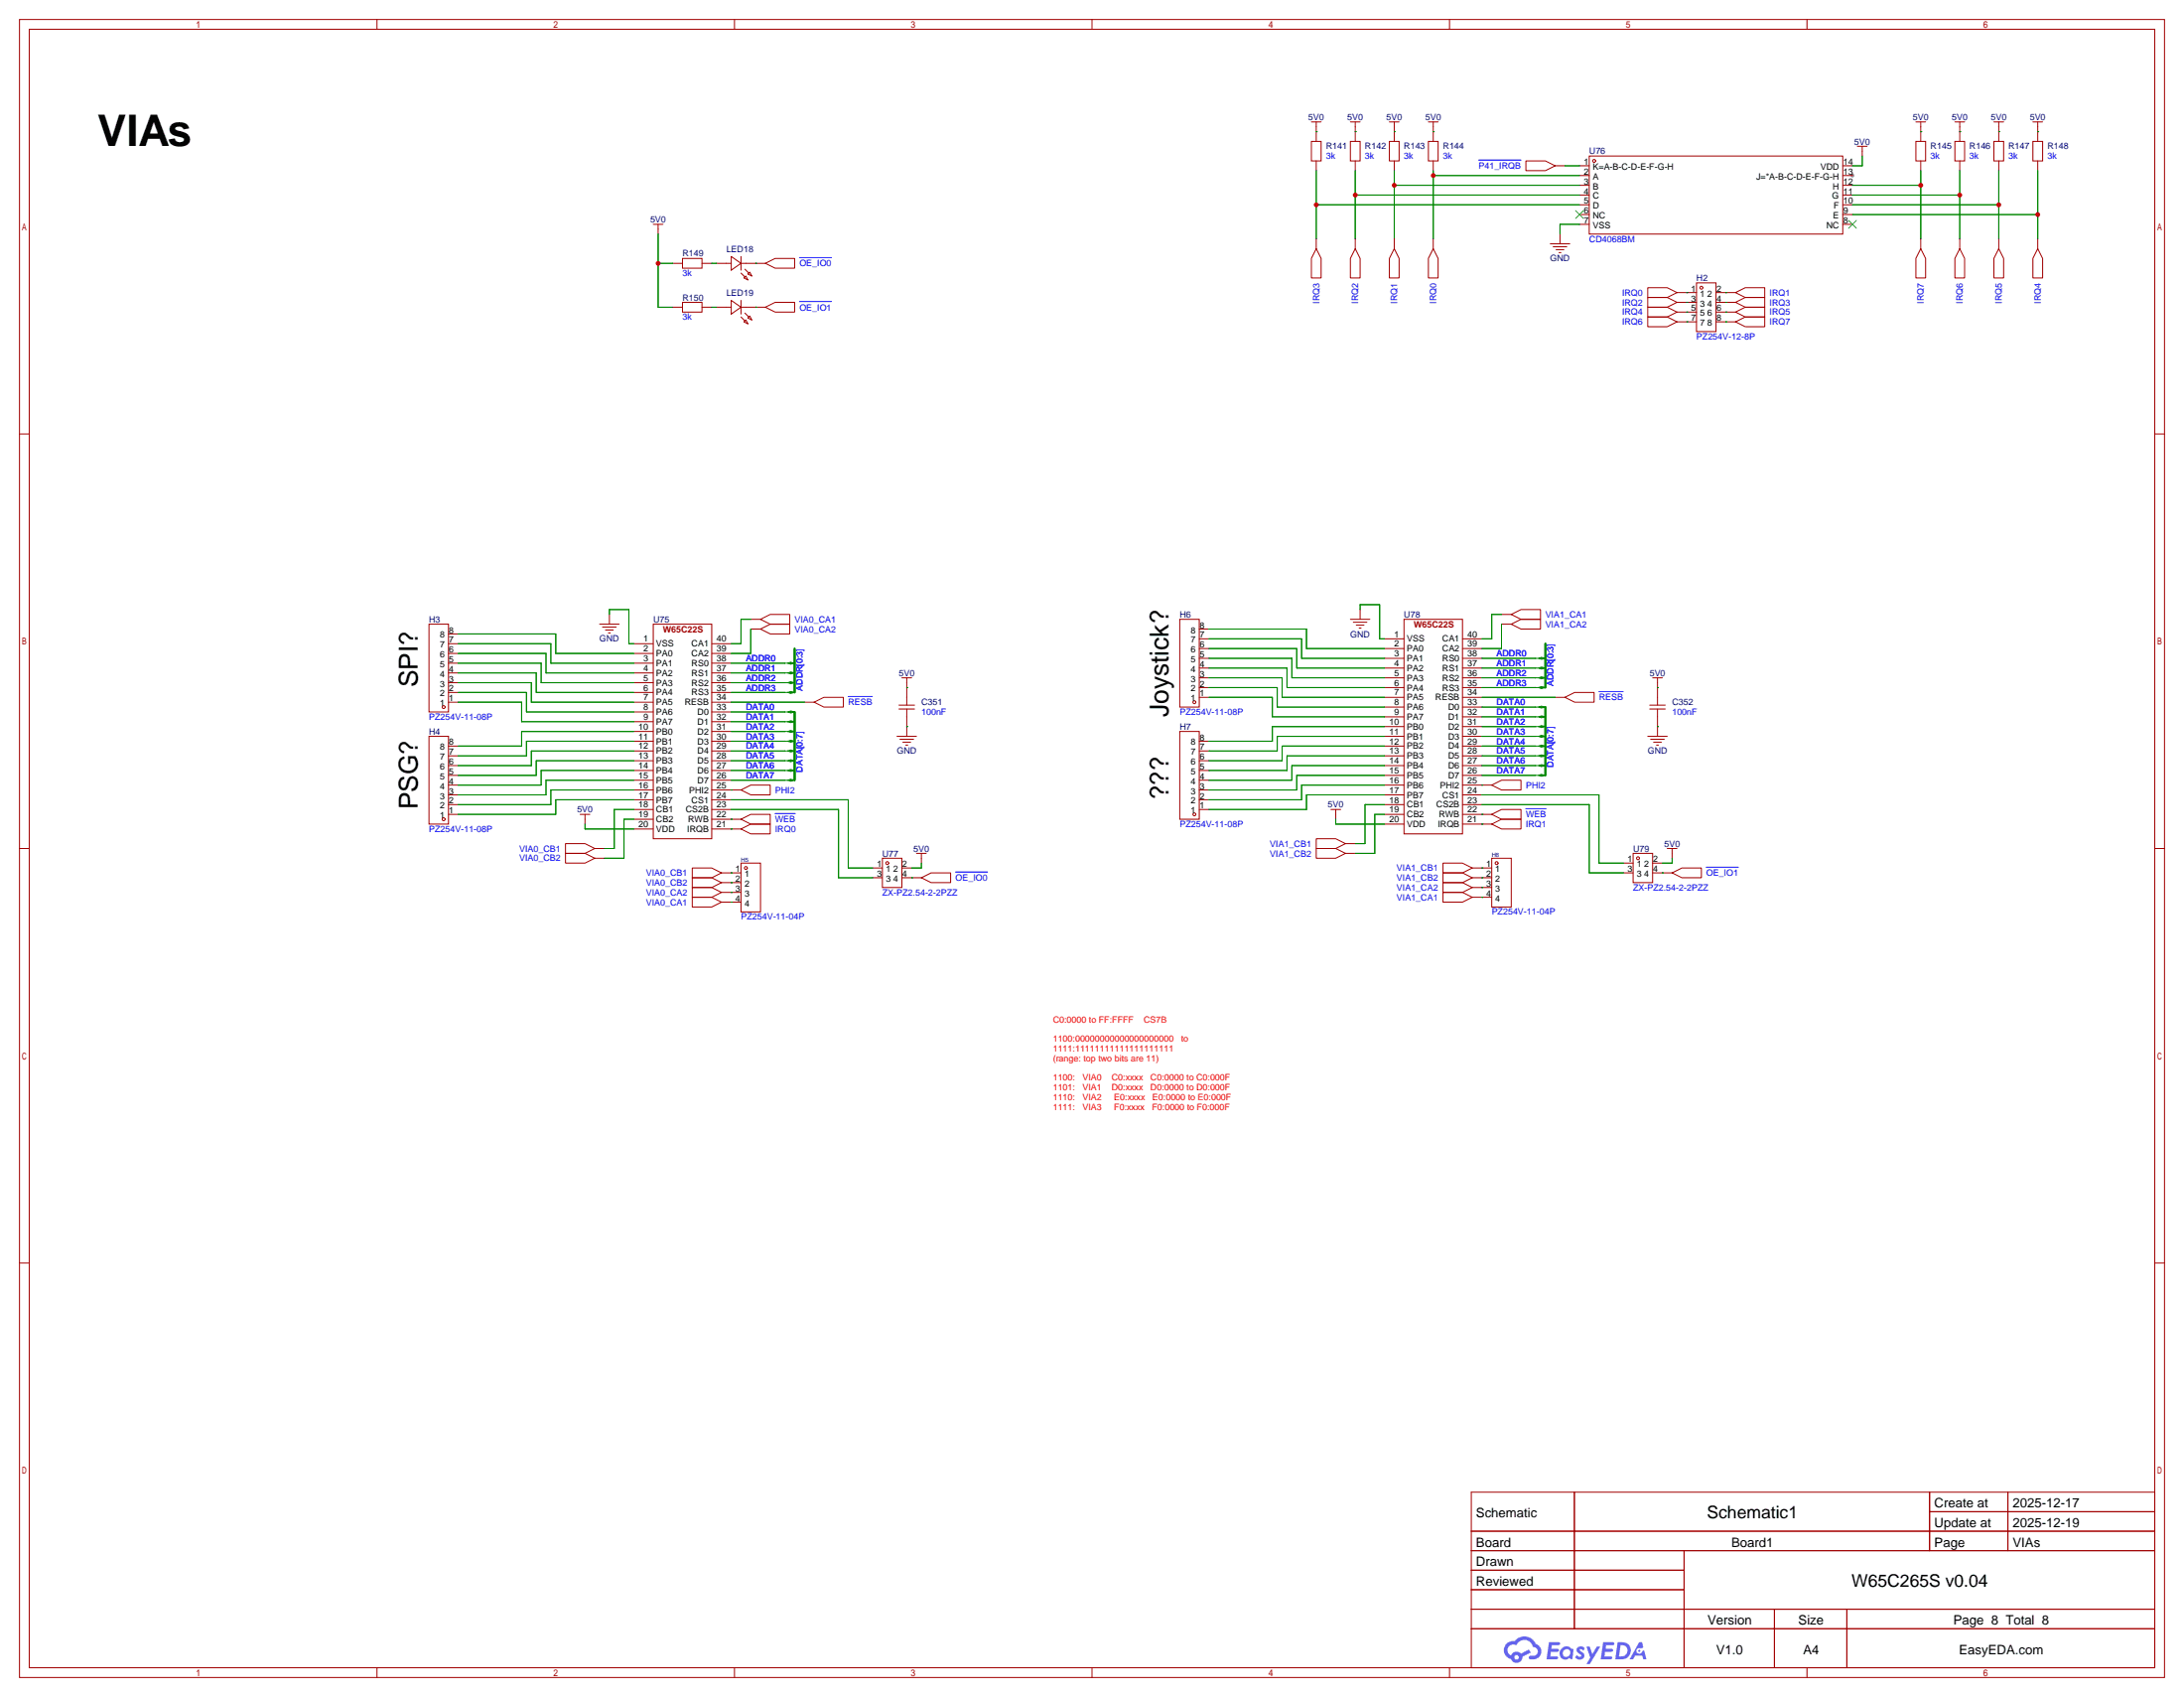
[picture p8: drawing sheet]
<svg xmlns="http://www.w3.org/2000/svg" width="569mm" height="442mm" viewBox="0 0 569 442" stroke-linecap="round" stroke-linejoin="round" font-family="sans-serif">
<circle cx="482.6" cy="45.7" r=".51" fill="#999"/>
<g fill="none" stroke="#a10000" stroke-width=".26">
<path d="M5.1 5.1h558.8v431.8h-558.8zM7.6 7.6h553.7v426.7h-553.7zM98.2 5.1v2.5M191.3 5.1v2.5M284.5 5.1v2.5M377.6 5.1v2.5M470.7 5.1v2.5M5.1 113h2.5M561.3 113h2.6M5.1 221h2.5M561.3 221h2.6M5.1 328.9h2.5"/>
<path d="M561.3 328.9h2.6M383.3 388.6h178v45.7h-178zM383.3 398.8h178M410.1 388.6v35.6M502.7 388.6v15.3M502.7 393.7h58.6M523.1 388.6v15.3M383.3 403.9h178M383.3 408.9h55.4M383.3 419.1h178M383.3 414h55.4M438.7 403.9v30.4"/>
<path d="M462.3 419.1v15.2M481.1 419.1v15.2M98.2 434.3v2.6M191.3 434.3v2.6M284.5 434.3v2.6M377.6 434.3v2.6M383.3 424.2h178M470.7 434.3v2.6"/>
</g>
<g fill="#5487ff">
<path d="M411 429a1.3 1.3 0 0 1 1.9 .3l-.4 .6a.47 .47 0 0 0-.4-.4 .47 .47 0 0 0-.5 .3l.1 .1a1.28 1.28 0 0 1 .7 2 1.53 1.53 0 0 1-2.1-.3l.5-.6 .8 .5a.31 .31 0 0 0 .3-.3 .31 .31 0 0 0-.3-.3 1.12 1.12 0 0 1-.6-1.9z"/>
<path d="M413.3 428.8h.8l.7 2 1.2-2h.9l-2.7 4.6h-.9l1-1.7z"/>
<path d="M403.5 427.7h2.3a.46 .46 0 0 1 .5 .1 .46 .46 0 0 1 .1 .5l-.4 .2h-1.7l-.1 .9h1.6l.3 .2a.4 .4 0 0 1-.4 .6h-1.7l-.1 1.2h1.6a.39 .39 0 0 1 .4 .4 .39 .39 0 0 1-.4 .4h-2.6z"/>
<path d="M417.6 427.7h2.5a.4 .4 0 0 1 .5 .4 .4 .4 0 0 1-.4 .4h-1.8l-.1 .9h1.6l.3 .2a.4 .4 0 0 1-.4 .6h-1.6l-.2 1.2h1.6a.39 .39 0 0 1 .4 .4 .39 .39 0 0 1-.4 .4h-2.6z"/>
<path d="M427 427.7h.8l.3 1.3-.6 .4a.75 .75 0 0 0-1.1 .3 .75 .75 0 0 0 .4 1 .75 .75 0 0 0 1-.7l.5-.2 .6 2.3h-.8l-.3-.9h-1.8l-.5 .9h-1z"/>
<path d="M421.4 427.7l-.6 4.5h1.4a2.27 2.27 0 0 0 2.7-2.3 2.27 2.27 0 0 0-2.7-2.2zM422.2 428.5a1.5 1.5 0 0 1 1.8 1.5 1.5 1.5 0 0 1-1.9 1.4h-.3z"/>
<path d="M406.8 429.3a1.6 1.6 0 0 0-.3 2.3 1.6 1.6 0 0 0 2.3 .2l.8 .4 .3-2.5-.1-.3h-.5a1.58 1.58 0 0 0-2.5-.1zM407.4 429.8a.99 .99 0 0 1 1.7 .6 .99 .99 0 0 1-1.4 1.1 .98 .98 0 0 1-.3-1.7z"/>
<path d="M392.5 428.1a2.37 2.37 0 0 0 1.1 4 1.54 1.54 0 0 0 1.8 1 1.54 1.54 0 0 0 1.2-1.6l2.2-1.1-.5-.8-2.1 1a1.57 1.57 0 0 0-2.6 .5 1.5 1.5 0 0 1-.7-2.1 1.5 1.5 0 0 1 2.2-.5 2.27 2.27 0 0 1 2.3-1.4 2.27 2.27 0 0 1 2 1.8 1.16 1.16 0 0 1 1.2 1.1 1.16 1.16 0 0 1-1.1 1.2h-.7a.47 .47 0 0 0-.6 .4 .47 .47 0 0 0 .5 .6 2.14 2.14 0 0 0 2.7-1.4 2.14 2.14 0 0 0-1.3-2.7 3.2 3.2 0 0 0-5.5-.7l-1.1 .1zM394.5 431.6a.6 .6 0 0 1 1.2 0 .6 .6 0 0 1-1.2 0z"/>
<circle cx="427" cy="429.9" r=".28"/>
</g>
<g fill="none" stroke="#a10000" stroke-width=".26">
<path d="M341.6 36.8h2.6v5.1h-2.6zM341.6 31.8h2.6M342.9 31.8v5M351.8 36.8h2.5v5.1h-2.5zM351.8 31.8h2.5M353.1 31.8v5M361.9 36.8h2.6v5.1h-2.6zM361.9 31.8h2.6M363.2 31.8v5M372.1 36.8h2.5v5.1h-2.5zM372.1 31.8h2.5M373.4 31.8v5"/>
<path d="M483.9 38.1h2.5M485.1 38.1v2.5M499.1 36.8h2.5v5.1h-2.5zM499.1 31.8h2.5M500.4 31.8v5M509.3 36.8h2.5v5.1h-2.5zM509.3 31.8h2.5M510.5 31.8v5M519.4 36.8h2.6v5.1h-2.6zM519.4 31.8h2.6M520.7 31.8v5M529.6 36.8h2.5v5.1h-2.5z"/>
<path d="M529.6 31.8h2.5M530.9 31.8v5M170.2 58.4h2.5M171.4 58.4v2.6M342.9 41.9v2.5M353.1 41.9v2.5M363.2 41.9v2.5M373.4 41.9v2.5M397.5 41.9h5.1l2.5 1.3-2.5 1.2h-5.1zM405.1 43.2h2.6M411.5 43.2h2.5M411.5 45.7h2.5"/>
<path d="M411.5 48.3h2.5M411.5 50.8h2.5M411.5 53.3h2.5M411.5 55.9h2.5M411.5 58.4h2.5M414 40.6h66.1v20.4h-66.1zM480.1 43.2h2.5M480.1 45.7h2.5M480.1 48.3h2.5M480.1 50.8h2.5M480.1 53.3h2.5M480.1 55.9h2.5"/>
<path d="M480.1 58.4h2.5M500.4 41.9v2.5M510.5 41.9v2.5M520.7 41.9v2.5M530.9 41.9v2.5M175.3 68.6h2.5M177.8 67.3h5.1v2.5h-5.1zM177.8 78.7h5.1v2.6h-5.1zM182.9 68.6h2.5M186.7 68.6h3.8M190.5 66.8l2.5 1.8-2.5 1.8zM190.5 78.2l2.5 1.8-2.5 1.8z"/>
<path d="M193 71.1l1.1 1M193 68.6h6.4M193 66.8v3.6M193 78.2v3.6M194.1 70.1l1 1M194.3 71.9l.5 1-1-.5zM195.3 70.9l.5 1-1-.5zM199.4 68.6l2.5-1.3h5.1v2.5h-5.1zM342.9 64.8l1.3 2.5v5.1h-2.6v-5.1zM342.9 62.2v2.6M353.1 64.8l1.2 2.5v5.1h-2.5v-5.1zM353.1 62.2v2.6"/>
<path d="M363.2 64.8l1.3 2.5v5.1h-2.6v-5.1zM363.2 62.2v2.6M373.4 64.8l1.2 2.5v5.1h-2.5v-5.1zM373.4 62.2v2.6M403.9 63.5h5M404.6 64.3h3.6M405.4 65h2M406.1 65.8h.6M406.4 61v2.5M429.3 74.9h5l2.6 1.3-2.6 1.3h-5zM429.3 77.5h5l2.6 1.2-2.6 1.3h-5zM436.9 76.2h5.1"/>
<path d="M436.9 78.7h5.1M442 73.7h5v12.7h-5zM447 76.2h5.1M447 78.7h5.1M452.1 76.2l2.6-1.3h5v2.6h-5zM452.1 78.7l2.6-1.2h5v2.5h-5zM500.4 64.8l1.2 2.5v5.1h-2.5v-5.1zM500.4 62.2v2.6M510.5 64.8l1.3 2.5v5.1h-2.5v-5.1zM510.5 62.2v2.6M520.7 64.8l1.3 2.5v5.1h-2.6v-5.1zM520.7 62.2v2.6"/>
<path d="M530.9 64.8l1.2 2.5v5.1h-2.5v-5.1zM530.9 62.2v2.6M175.3 80h2.5M182.9 80h2.5M186.7 80h3.8M193 82.6l1.1 1M193 80h6.4M193.8 83.8l.5-.5 .5 1zM194.1 81.5l1 1.1M194.8 82.8l.5-.5 .5 1zM199.4 80l2.5-1.3h5.1v2.6h-5.1zM429.3 80h5l2.6 1.3-2.6 1.3h-5z"/>
<path d="M429.3 82.6h5l2.6 1.2-2.6 1.3h-5zM436.9 81.3h5.1M436.9 83.8h5.1M447 81.3h5.1M447 83.8h5.1M452.1 81.3l2.6-1.3h5v2.6h-5zM452.1 83.8l2.6-1.2h5v2.5h-5zM354.3 158.8v2.5M111.8 162.6h5v22.8h-5zM116.8 167.6h2.6M116.8 170.2h2.6M116.8 172.7h2.6"/>
<path d="M116.8 175.3h2.6M116.8 177.8h2.6M116.8 165.1h2.6M156.2 162.6h5.1M157 163.3h3.5M157.7 164.1h2.1M158.5 164.8h.5M158.7 160v2.6M165.1 167.6h5.1M165.1 170.2h5.1M165.1 172.7h5.1M165.1 175.3h5.1"/>
<path d="M165.1 177.8h5.1M170.2 162.6h15.2v55.8h-15.2zM185.4 167.6h5.1M185.4 170.2h5.1M185.4 172.7h5.1M185.4 175.3h5.1M185.4 177.8h5.1M195.6 161.3h2.5M195.6 163.8h2.5M198.1 161.3l2.6-1.3h5v2.6h-5zM198.1 163.8l2.6-1.2h5v2.5h-5zM234.9 176.5h2.6"/>
<path d="M236.2 176.5v7.1M307.3 161.3h5.1v22.9h-5.1zM312.4 163.8h2.6M312.4 166.4h2.6M312.4 168.9h2.6M312.4 171.5h2.6M312.4 174h2.6M312.4 176.5h2.6M312.4 179.1h2.6M351.8 161.3h5.1M352.6 162.1h3.5M353.3 162.8h2"/>
<path d="M354.1 163.6h.5M360.7 166.4h5.1M360.7 168.9h5.1M360.7 171.5h5.1M360.7 174h5.1M360.7 176.5h5.1M360.7 179.1h5.1M365.8 161.3h15.2v55.9h-15.2zM381 166.4h5.1M381 168.9h5.1M381 171.5h5.1M381 174h5.1"/>
<path d="M381 176.5h5.1M381 179.1h5.1M391.2 162.6h2.5M391.2 160h2.5M393.7 160l2.5-1.2h5.1v2.5h-5.1zM393.7 162.6l2.5-1.3h5.1v2.5h-5.1zM430.5 176.5h2.6M431.8 176.5v7.1M111.8 191.8h5v22.8h-5zM116.8 180.3h2.6M116.8 182.9h2.6M116.8 199.4h2.6"/>
<path d="M116.8 196.9h2.6M116.8 194.3h2.6M165.1 180.3h5.1M165.1 182.9h5.1M165.1 185.4h5.1M165.1 188h5.1M165.1 190.5h5.1M165.1 193h5.1M165.1 195.6h5.1M165.1 198.1h5.1M185.4 180.3h5.1M185.4 182.9h5.1"/>
<path d="M185.4 185.4h5.1M185.4 188h5.1M185.4 190.5h5.1M185.4 193h5.1M185.4 195.6h5.1M185.4 198.1h5.1M209.5 182.9h2.6M212.1 182.9l2.5-1.3h5.1v2.6h-5.1zM233.7 191.8h5.1M234.2 184.7h4.1M234.2 183.6h4.1M234.4 192.5h3.6"/>
<path d="M235.2 193.3h2M236 194.1h.5M236.2 184.7v7.1M307.3 190.5h5.1v22.9h-5.1zM312.4 193h2.6M312.4 195.6h2.6M312.4 198.1h2.6M312.4 181.6h2.6M360.7 199.4h5.1M360.7 196.9h5.1M360.7 194.3h5.1M360.7 181.6h5.1"/>
<path d="M360.7 184.2h5.1M360.7 186.7h5.1M360.7 189.2h5.1M360.7 191.8h5.1M381 199.4h5.1M381 196.9h5.1M381 194.3h5.1M381 181.6h5.1M381 184.2h5.1M381 186.7h5.1M381 189.2h5.1M381 191.8h5.1"/>
<path d="M405.1 181.6h2.6M407.7 181.6l2.5-1.3h5.1v2.6h-5.1zM429.3 191.8h5M429.8 184.7h4M429.8 183.6h4M430 192.5h3.6M430.8 193.3h2M431.5 194.1h.6M431.8 184.7v7.1M116.8 212.1h2.6M116.8 209.6h2.6M116.8 207h2.6"/>
<path d="M116.8 204.5h2.6M116.8 201.9h2.6M147.3 219.7h5.1l2.5 1.3-2.5 1.3h-5.1zM151.1 212.1h2.6M152.4 212.1v2.5M165.1 200.7h5.1M165.1 203.2h5.1M165.1 205.7h5.1M165.1 208.3h5.1M165.1 210.8h5.1M165.1 213.4h5.1M165.1 215.9h5.1"/>
<path d="M185.4 200.7h5.1M185.4 203.2h5.1M185.4 205.7h7.6M185.4 208.3h5.1M185.4 210.8h5.1M185.4 213.4h7.6M185.4 215.9h7.6M193 205.7l2.6-1.2h5.1v2.5h-5.1zM193 213.4l2.6-1.3h5.1v2.5h-5.1zM193 215.9l2.6-1.3h5.1v2.6h-5.1zM312.4 200.7h2.6M312.4 203.2h2.6"/>
<path d="M312.4 205.7h2.6M312.4 208.3h2.6M312.4 210.8h2.6M342.9 218.4h5.1l2.5 1.3-2.5 1.3h-5.1zM346.7 210.8h2.5M348 210.8v2.6M350.5 219.7h2.6M360.7 212.1h5.1M360.7 209.6h5.1M360.7 207h5.1M360.7 204.5h5.1M360.7 201.9h5.1"/>
<path d="M360.7 214.6h5.1M381 212.1h7.6M381 209.6h5.1M381 207h5.1M381 204.5h7.6M381 201.9h5.1M381 214.6h7.6M388.6 204.5l2.6-1.3h5v2.5h-5zM388.6 212.1l2.6-1.3h5v2.6h-5zM388.6 214.6l2.6-1.2h5v2.5h-5zM147.3 222.3h5.1l2.5 1.2-2.5 1.3h-5.1zM154.9 223.5h2.6"/>
<path d="M154.9 221h2.6M180.3 233.7h5.1l2.6 1.3-2.6 1.2h-5.1zM180.3 231.1h5.1l2.6 1.3-2.6 1.3h-5.1zM180.3 228.6h5.1l2.6 1.3-2.6 1.2h-5.1zM180.3 226.1h5.1l2.6 1.2-2.6 1.3h-5.1zM188 227.3h5M188 229.9h5M188 232.4h5M188 235h5M193 224.8h5.1v12.7h-5.1zM227.3 226.1h2.6M227.3 228.6h2.6"/>
<path d="M229.9 223.5h5v7.6h-5zM234.9 226.1h2.6M234.9 228.6h5.1M238.8 222.3h2.5M240 228.6l2.6-1.3h5v2.6h-5zM240 222.3v2.5M342.9 221h5.1l2.5 1.3-2.5 1.2h-5.1zM350.5 222.3h2.6M375.9 232.4h5.1l2.5 1.3-2.5 1.3h-5.1zM375.9 229.9h5.1l2.5 1.2-2.5 1.3h-5.1zM375.9 227.3h5.1l2.5 1.3-2.5 1.3h-5.1zM375.9 224.8h5.1l2.5 1.3-2.5 1.2h-5.1z"/>
<path d="M383.5 226.1h5.1M383.5 228.6h5.1M383.5 231.1h5.1M383.5 233.7h5.1M388.6 223.5h5.1v12.7h-5.1zM422.9 227.3h2.5M422.9 224.8h2.5M425.4 222.3h5.1v7.6h-5.1zM430.5 227.3h5.1M430.5 224.8h2.6M434.3 221h2.6M435.6 227.3l2.5-1.2h5.1v2.5h-5.1z"/>
<path d="M435.6 221v2.5"/>
<circle cx="415.3" cy="41.9" r=".38"/>
<circle cx="443.2" cy="74.9" r=".38"/>
<circle cx="115.6" cy="184.2" r=".38"/>
<circle cx="311.1" cy="182.9" r=".38"/>
<circle cx="115.6" cy="213.4" r=".38"/>
<circle cx="311.1" cy="212.1" r=".38"/>
<circle cx="194.3" cy="226.1" r=".38"/>
<circle cx="231.1" cy="224.8" r=".38"/>
<circle cx="389.9" cy="224.8" r=".38"/>
<circle cx="426.7" cy="223.5" r=".38"/>
</g>
<path d="M410.5 54.9l2 2M412.5 54.9l-2 2M481.6 57.4l2 2M483.6 57.4l-2 2" fill="none" stroke="#3c3" stroke-width=".26"/>
<g fill="none" stroke="#008700" stroke-width=".26">
<path d="M342.9 34.3h.1M353.1 34.3h.1M363.2 34.3h.1M373.4 34.3h.1M500.4 34.3h.1M510.5 34.3h.1M520.7 34.3h.1M530.9 34.3h.1M342.9 53.3h68.6M342.9 44.4v17.8M353.1 50.8h58.4M353.1 44.4v17.8"/>
<path d="M363.2 48.3h48.3M363.2 44.4v17.8M373.4 45.7h38.1M373.4 44.4v17.8M407.7 43.2h3.8M411.5 58.4h-5.1v2.6M482.6 48.3h17.8M482.6 50.8h27.9M482.6 53.3h38.1M482.6 55.9h48.3M485.1 40.6v2.6h-2.5M500.4 44.4v17.8"/>
<path d="M510.5 44.4v17.8M520.7 44.4v17.8M530.9 44.4v17.8M171.4 68.6h3.9M171.4 61v19h3.9M185.4 68.6h1.3M196.8 68.6h.1M439.4 76.2h.1M439.4 78.7h.1M449.6 76.2h.1M449.6 78.7h.1M185.4 80h1.3"/>
<path d="M196.8 80h.1M439.4 81.3h.1M439.4 83.8h.1M449.6 81.3h.1M449.6 83.8h.1M354.3 158.8v-1.3h5.1v8.9h1.3M119.4 167.6h24.1v5.1h21.6M119.4 172.7h21.6v5.1h24.1M119.4 175.3h20.3v5h25.4M119.4 170.2h22.8v5.1h22.9M119.4 177.8h19v5.1h26.7M119.4 165.1h25.4v5.1h20.3"/>
<path d="M158.7 160v-1.2h5.1v8.8h1.3M190.5 172.7h14.7M190.5 175.3h14.7M190.5 177.8h14.7M195.6 161.3h-2.6v6.3h-2.5M195.6 163.8v6.4h-5.1M236.2 179.1h.1M315 179.1h17.7v5.1h28M315 166.4h24.1v5.1h21.6M315 171.5h21.5v5h24.2M315 174h20.3v5.1h25.4M315 168.9h22.8v5.1h22.9"/>
<path d="M315 176.5h19v5.1h26.7M315 163.8h25.4v5.1h20.3M386.1 171.5h14.7M386.1 174h14.7M386.1 176.5h14.7M386.1 179.1h14.7M391.2 160h-2.6v6.4h-2.5M391.2 162.6v6.3h-5.1M431.8 179.1h.1M119.4 180.3h17.8v5.1h27.9M119.4 182.9h16.5v5.1h29.2M165.1 190.5h-29.2v3.8h-16.5"/>
<path d="M165.1 193h-27.9v3.9h-17.8M165.1 195.6h-26.7v3.8h-19M165.1 198.1h-25.4v3.8h-20.3M190.5 185.4h14.7M190.5 188h14.7M190.5 190.5h14.7M190.5 193h14.7M190.5 195.6h14.7M190.5 198.1h14.7M190.5 180.3h14.7M190.5 182.9h19M236.2 189.2h.1"/>
<path d="M315 181.6h16.5v5.1h29.2M360.7 189.2h-29.2v3.8h-16.5M360.7 191.8h-28v3.8h-17.7M360.7 194.3h-26.7v3.8h-19M360.7 196.9h-25.4v3.8h-20.3M360.7 199.4h-24.2v3.8h-21.5M386.1 194.3h14.7M386.1 196.9h14.7M386.1 199.4h14.7M386.1 184.2h14.7M386.1 186.7h14.7M386.1 189.2h14.7"/>
<path d="M386.1 191.8h14.7M386.1 181.6h19M431.8 189.2h.1M152.4 214.6v1.3h12.7M165.1 200.7h-24.1v3.8h-21.6M165.1 203.2h-22.9v3.8h-22.8M165.1 213.4h-2.5v10.1h-5.1M165.1 210.8h-5.1v10.2h-2.5M165.1 205.7h-21.6v3.9h-24.1M165.1 208.3h-20.3v3.8h-25.4M190.5 205.7h.1M190.5 213.4h.1"/>
<path d="M190.5 215.9h.1M190.5 200.7h14.7M190.5 203.2h14.7M190.5 210.8h27.9v17.8h8.9M190.5 208.3h30.5v17.8h6.3M348 213.4v1.2h12.7M360.7 207h-20.3v3.8h-25.4M360.7 201.9h-22.9v3.8h-22.8M360.7 204.5h-21.6v3.8h-24.1M360.7 209.6h-5.1v10.1h-2.5M360.7 212.1h-2.6v10.2h-5M386.1 204.5h.1"/>
<path d="M386.1 212.1h.1M386.1 214.6h.1M386.1 201.9h14.7M386.1 207h30.5v17.8h6.3M386.1 209.6h27.9v17.7h8.9M190.5 227.3h.1M190.5 229.9h.1M190.5 232.4h.1M190.5 235h.1M237.5 228.6h.1M240 224.8v1.3h-2.5M386.1 226.1h.1"/>
<path d="M386.1 228.6h.1M386.1 231.1h.1M386.1 233.7h.1M433.1 227.3h.1M435.6 223.5v1.3h-2.5"/>
</g>
<path d="M385.2 41.7h11M208.3 67.1h8.3M208.3 78.5h8.3M221 181.4h6.3M416.6 180.1h6.2M201.9 211.9h5.3M397.5 210.6h5.3M248.9 227.1h8.4M444.5 225.8h8.3" fill="none" stroke="#00f" stroke-width=".26"/>
<path d="M207 168.9v11.4M402.6 167.6v11.5M207 185.4v17.8M402.6 184.2v17.7" fill="none" stroke="#008700" stroke-width=".51"/>
<g fill="#008700" stroke="#008700" stroke-width=".26">
<path d="M205.2 185.4l.8-.2 1 .2-1 .3z"/>
<path d="M205.2 188l.8-.3 1 .3-1 .2z"/>
<path d="M205.2 190.5l.8-.3 1 .3-1 .3z"/>
<path d="M205.2 193l.8-.2 1 .2-1 .3z"/>
<path d="M205.2 195.6l.8-.3 1 .3-1 .2z"/>
<path d="M205.2 198.1l.8-.2 1 .2-1 .3z"/>
<path d="M205.2 200.7l.8-.3 1 .3-1 .2z"/>
<path d="M205.2 203.2l.8-.3 1 .3-1 .3z"/>
<path d="M205.2 172.7l.8-.2 1 .2-1 .3z"/>
<path d="M205.2 175.3l.8-.3 1 .3-1 .2z"/>
<path d="M205.2 177.8l.8-.3 1 .3-1 .3z"/>
<path d="M205.2 180.3l.8-.2 1 .2-1 .3z"/>
<path d="M400.8 184.2l.8-.3 1 .3-1 .2z"/>
<path d="M400.8 186.7l.8-.3 1 .3-1 .2z"/>
<path d="M400.8 189.2l.8-.2 1 .2-1 .3z"/>
<path d="M400.8 191.8l.8-.3 1 .3-1 .2z"/>
<path d="M400.8 194.3l.8-.2 1 .2-1 .3z"/>
<path d="M400.8 196.9l.8-.3 1 .3-1 .2z"/>
<path d="M400.8 199.4l.8-.3 1 .3-1 .2z"/>
<path d="M400.8 201.9l.8-.2 1 .2-1 .3z"/>
<path d="M400.8 171.5l.8-.3 1 .3-1 .2z"/>
<path d="M400.8 174l.8-.3 1 .3-1 .2z"/>
<path d="M400.8 176.5l.8-.2 1 .2-1 .3z"/>
<path d="M400.8 179.1l.8-.3 1 .3-1 .2z"/>
</g>
<g fill="#c00">
<circle cx="373.4" cy="45.7" r=".63"/>
<circle cx="363.2" cy="48.3" r=".63"/>
<circle cx="353.1" cy="50.8" r=".63"/>
<circle cx="342.9" cy="53.3" r=".63"/>
<circle cx="500.4" cy="48.3" r=".63"/>
<circle cx="510.5" cy="50.8" r=".63"/>
<circle cx="520.7" cy="53.3" r=".63"/>
<circle cx="530.9" cy="55.9" r=".63"/>
<circle cx="171.5" cy="68.6" r=".63"/>
</g>
<text font-size="11.3" x="25.4" y="37.9">VIAs</text>
<g font-size="6.8">
<text x="108.9" y="179.1" transform="rotate(-90 108.9 179.1)">SPI?</text>
<text x="304.4" y="186.7" transform="rotate(-90 304.4 186.7)">Joystick?</text>
<text x="304.4" y="208.3" transform="rotate(-90 304.4 208.3)">???</text>
<text x="108.9" y="210.8" transform="rotate(-90 108.9 210.8)">PSG?</text>
</g>
<g font-size="4.5">
<text x="444.7" y="395.5">Schematic1</text>
<text x="482.4" y="413.3">W65C265S v0.04</text>
</g>
<g font-size="3.4">
<text x="384.6" y="395.2">Schematic</text>
<text x="504" y="392.7">Create at</text>
<text x="524.4" y="392.7">2025-12-17</text>
<text x="504" y="397.8">Update at</text>
<text x="524.4" y="397.8">2025-12-19</text>
<text x="384.6" y="402.8">Board</text>
<text x="384.6" y="407.9">Drawn</text>
<text x="451.1" y="402.8">Board1</text>
<text x="504" y="402.8">Page</text>
<text x="524.4" y="402.8">VIAs</text>
<text x="384.6" y="413">Reviewed</text>
<text x="444.9" y="423.2">Version</text>
<text x="468.5" y="423.2">Size</text>
<text x="508.9" y="423.2">Page 8 Total 8</text>
<text x="447.1" y="430.8">V1.0</text>
<text x="469.7" y="430.8">A4</text>
<text x="510.4" y="430.8">EasyEDA.com</text>
</g>
<g font-size="2.3" fill="#000080">
<text x="340.8" y="31.3">5V0</text>
<text x="351" y="31.3">5V0</text>
<text x="361.2" y="31.3">5V0</text>
<text x="371.3" y="31.3">5V0</text>
<text x="498.3" y="31.3">5V0</text>
<text x="508.5" y="31.3">5V0</text>
<text x="518.6" y="31.3">5V0</text>
<text x="528.8" y="31.3">5V0</text>
<text x="345.4" y="38.9">R141</text>
<text x="355.6" y="38.9">R142</text>
<text x="365.8" y="38.9">R143</text>
<text x="375.9" y="38.9">R144</text>
<text x="414" y="40.2">U76</text>
<text x="483.1" y="37.6">5V0</text>
<text x="502.9" y="38.9">R145</text>
<text x="513.1" y="38.9">R146</text>
<text x="523.2" y="38.9">R147</text>
<text x="533.4" y="38.9">R148</text>
<text x="169.4" y="58">5V0</text>
<text x="189.2" y="65.6">LED18</text>
<text x="177.8" y="66.8">R149</text>
<text x="403.8" y="68.1">GND</text>
<text x="189.2" y="77">LED19</text>
<text x="442" y="73.2">H2</text>
<text x="177.8" y="78.3">R150</text>
<text x="307.3" y="160.8">H6</text>
<text x="365.8" y="160.8">U78</text>
<text x="111.8" y="162.1">H3</text>
<text x="156.2" y="167.2">GND</text>
<text x="170.2" y="162.1">U75</text>
<text x="351.8" y="165.9">GND</text>
<text x="234.2" y="176.1">5V0</text>
<text x="429.7" y="176.1">5V0</text>
<text x="240" y="183.7">C351</text>
<text x="435.6" y="183.7">C352</text>
<text x="111.8" y="191.3">H4</text>
<text x="307.3" y="190">H7</text>
<text x="233.7" y="196.4">GND</text>
<text x="429.2" y="196.4">GND</text>
<text x="150.3" y="211.6">5V0</text>
<text x="345.9" y="210.4">5V0</text>
<text x="238" y="221.8">5V0</text>
<text x="425.4" y="221.8">U79</text>
<text x="433.6" y="220.5">5V0</text>
<text x="229.9" y="223.1">U77</text>
</g>
<g font-size="2.3" fill="#00f">
<text x="345.4" y="41.4">3k</text>
<text x="355.6" y="41.4">3k</text>
<text x="365.8" y="41.4">3k</text>
<text x="375.9" y="41.4">3k</text>
<text x="502.9" y="41.4">3k</text>
<text x="513.1" y="41.4">3k</text>
<text x="523.2" y="41.4">3k</text>
<text x="533.4" y="41.4">3k</text>
<text x="385.2" y="44">P41_IRQB</text>
<text x="414" y="63">CD4068BM</text>
<text x="177.8" y="71.9">3k</text>
<text x="208.3" y="69.4">OE_IO0</text>
<text x="422.6" y="77">IRQ0</text>
<text x="461" y="77">IRQ1</text>
<text x="177.8" y="83.4">3k</text>
<text x="208.3" y="80.8">OE_IO1</text>
<text x="343.7" y="79.1" transform="rotate(-90 343.7 79.1)">IRQ3</text>
<text x="353.9" y="79.1" transform="rotate(-90 353.9 79.1)">IRQ2</text>
<text x="364" y="79.1" transform="rotate(-90 364 79.1)">IRQ1</text>
<text x="374.2" y="79.1" transform="rotate(-90 374.2 79.1)">IRQ0</text>
<text x="422.6" y="79.5">IRQ2</text>
<text x="422.6" y="82.1">IRQ4</text>
<text x="461" y="79.5">IRQ3</text>
<text x="461" y="82.1">IRQ5</text>
<text x="501.2" y="79.1" transform="rotate(-90 501.2 79.1)">IRQ7</text>
<text x="511.3" y="79.1" transform="rotate(-90 511.3 79.1)">IRQ6</text>
<text x="521.5" y="79.1" transform="rotate(-90 521.5 79.1)">IRQ5</text>
<text x="531.7" y="79.1" transform="rotate(-90 531.7 79.1)">IRQ4</text>
<text x="422.6" y="84.6">IRQ6</text>
<text x="442" y="88.4">PZ254V-12-8P</text>
<text x="461" y="84.6">IRQ7</text>
<text x="402.6" y="160.8">VIA1_CA1</text>
<text x="207" y="162.1">VIA0_CA1</text>
<text x="207" y="164.6">VIA0_CA2</text>
<text x="402.6" y="163.4">VIA1_CA2</text>
<text x="194.3" y="172.3">ADDR0</text>
<text x="389.9" y="171">ADDR0</text>
<text x="389.9" y="173.5">ADDR1</text>
<text x="194.3" y="174.8">ADDR1</text>
<text x="194.3" y="177.3">ADDR2</text>
<text x="194.3" y="179.9">ADDR3</text>
<text x="209.1" y="179.9" transform="rotate(-90 209.1 179.9)">ADDR[0:3]</text>
<text x="389.9" y="176.1">ADDR2</text>
<text x="389.9" y="178.6">ADDR3</text>
<text x="404.7" y="178.7" transform="rotate(-90 404.7 178.7)">ADDR[0:3]</text>
<text x="194.3" y="185">DATA0</text>
<text x="221" y="183.7">RESB</text>
<text x="389.9" y="183.7">DATA0</text>
<text x="416.6" y="182.4">RESB</text>
<text x="111.8" y="187.5">PZ254V-11-08P</text>
<text x="194.3" y="187.5">DATA1</text>
<text x="194.3" y="190">DATA2</text>
<text x="240" y="186.2">100nF</text>
<text x="307.3" y="186.2">PZ254V-11-08P</text>
<text x="389.9" y="186.2">DATA1</text>
<text x="389.9" y="188.8">DATA2</text>
<text x="389.9" y="191.3">DATA3</text>
<text x="435.6" y="186.2">100nF</text>
<text x="194.3" y="192.6">DATA3</text>
<text x="194.3" y="195.1">DATA4</text>
<text x="194.3" y="197.7">DATA5</text>
<text x="389.9" y="193.8">DATA4</text>
<text x="389.9" y="196.4">DATA5</text>
<text x="194.3" y="200.2">DATA6</text>
<text x="194.3" y="202.7">DATA7</text>
<text x="209.1" y="201.2" transform="rotate(-90 209.1 201.2)">DATA[0:7]</text>
<text x="389.9" y="198.9">DATA6</text>
<text x="389.9" y="201.5">DATA7</text>
<text x="404.7" y="199.9" transform="rotate(-90 404.7 199.9)">DATA[0:7]</text>
<text x="201.9" y="206.5">PHI2</text>
<text x="397.5" y="205.3">PHI2</text>
<text x="201.9" y="214.2">WEB</text>
<text x="307.3" y="215.4">PZ254V-11-08P</text>
<text x="397.5" y="212.9">WEB</text>
<text x="397.5" y="215.4">IRQ1</text>
<text x="111.8" y="216.7">PZ254V-11-08P</text>
<text x="135.3" y="221.8">VIA0_CB1</text>
<text x="201.9" y="216.7">IRQ0</text>
<text x="330.8" y="220.5">VIA1_CB1</text>
<text x="135.3" y="224.3">VIA0_CB2</text>
<text x="330.8" y="223.1">VIA1_CB2</text>
<text x="363.9" y="226.9">VIA1_CB1</text>
<text x="168.3" y="233.2">VIA0_CA2</text>
<text x="168.3" y="230.7">VIA0_CB2</text>
<text x="168.3" y="228.1">VIA0_CB1</text>
<text x="229.9" y="233.2">ZX-PZ2.54-2-2PZZ</text>
<text x="248.9" y="229.4">OE_IO0</text>
<text x="363.9" y="231.9">VIA1_CA2</text>
<text x="363.9" y="229.4">VIA1_CB2</text>
<text x="425.4" y="231.9">ZX-PZ2.54-2-2PZZ</text>
<text x="444.5" y="228.1">OE_IO1</text>
<text x="168.3" y="235.8">VIA0_CA1</text>
<text x="193" y="239.6">PZ254V-11-04P</text>
<text x="363.9" y="234.5">VIA1_CA1</text>
<text x="388.6" y="238.3">PZ254V-11-04P</text>
</g>
<g font-size="2.3">
<text x="412.6" y="43">1</text>
<text x="412.6" y="45.5">2</text>
<text x="415" y="44.2">K=A-B-C-D-E-F-G-H</text>
<text x="415" y="46.8">A</text>
<text x="457.5" y="46.8">J=*A-B-C-D-E-F-G-H</text>
<text x="474.2" y="44.2">VDD</text>
<text x="480.2" y="45.5">13</text>
<text x="480.2" y="43">14</text>
<text x="412.6" y="48">3</text>
<text x="412.6" y="50.6">4</text>
<text x="412.6" y="53.1">5</text>
<text x="415" y="49.3">B</text>
<text x="415" y="51.8">C</text>
<text x="477.3" y="51.8">G</text>
<text x="477.5" y="49.3">H</text>
<text x="480.2" y="53.1">10</text>
<text x="480.2" y="50.6">11</text>
<text x="480.2" y="48">12</text>
<text x="412.6" y="55.7">6</text>
<text x="412.6" y="58.2">7</text>
<text x="415" y="54.4">D</text>
<text x="415" y="56.9">NC</text>
<text x="415" y="59.5">VSS</text>
<text x="475.8" y="59.5">NC</text>
<text x="477.6" y="56.9">E</text>
<text x="477.7" y="54.4">F</text>
<text x="480.2" y="58.2">8</text>
<text x="480.2" y="55.7">9</text>
<text x="440.5" y="76">1</text>
<text x="442.9" y="77.2">1</text>
<text x="444.8" y="77.2">2</text>
<text x="447.2" y="76">2</text>
<text x="440.5" y="78.5">3</text>
<text x="440.5" y="81.1">5</text>
<text x="440.5" y="83.6">7</text>
<text x="442.9" y="79.8">3</text>
<text x="442.9" y="82.3">5</text>
<text x="444.8" y="82.3">6</text>
<text x="444.8" y="79.8">4</text>
<text x="447.2" y="83.6">8</text>
<text x="447.2" y="81.1">6</text>
<text x="447.2" y="78.5">4</text>
<text x="442.9" y="84.9">7</text>
<text x="444.8" y="84.9">8</text>
<text x="114.6" y="166.1">8</text>
<text x="117" y="167.4">7</text>
<text x="117" y="164.9">8</text>
<text x="167.6" y="167.2">1</text>
<text x="186.7" y="167.2">40</text>
<text x="310.2" y="167.4">7</text>
<text x="310.2" y="164.9">8</text>
<text x="312.5" y="166.1">7</text>
<text x="312.5" y="163.6">8</text>
<text x="363.2" y="165.9">1</text>
<text x="366.5" y="167.2">VSS</text>
<text x="375.7" y="167.2">CA1</text>
<text x="382.3" y="165.9">40</text>
<text x="114.6" y="173.8">5</text>
<text x="114.6" y="171.2">6</text>
<text x="114.6" y="168.7">7</text>
<text x="117" y="172.5">5</text>
<text x="117" y="170">6</text>
<text x="167.6" y="169.7">2</text>
<text x="167.6" y="172.3">3</text>
<text x="170.9" y="168.4">VSS</text>
<text x="170.9" y="171">PA0</text>
<text x="170.9" y="173.5">PA1</text>
<text x="180.2" y="173.5">RS0</text>
<text x="180.2" y="171">CA2</text>
<text x="180.2" y="168.4">CA1</text>
<text x="186.7" y="172.3">38</text>
<text x="186.7" y="169.7">39</text>
<text x="310.2" y="172.5">5</text>
<text x="310.2" y="170">6</text>
<text x="312.5" y="173.8">4</text>
<text x="312.5" y="171.2">5</text>
<text x="312.5" y="168.7">6</text>
<text x="363.2" y="168.4">2</text>
<text x="363.2" y="171">3</text>
<text x="363.2" y="173.5">4</text>
<text x="366.5" y="169.7">PA0</text>
<text x="366.5" y="172.3">PA1</text>
<text x="375.7" y="172.3">RS0</text>
<text x="375.7" y="169.7">CA2</text>
<text x="382.3" y="173.5">37</text>
<text x="382.3" y="171">38</text>
<text x="382.3" y="168.4">39</text>
<text x="114.6" y="178.8">3</text>
<text x="114.6" y="176.3">4</text>
<text x="117" y="177.6">3</text>
<text x="117" y="175">4</text>
<text x="167.6" y="174.8">4</text>
<text x="167.6" y="177.3">5</text>
<text x="167.6" y="179.9">6</text>
<text x="170.9" y="176.1">PA2</text>
<text x="170.9" y="178.6">PA3</text>
<text x="180.2" y="178.6">RS2</text>
<text x="180.2" y="176.1">RS1</text>
<text x="186.7" y="179.9">35</text>
<text x="186.7" y="177.3">36</text>
<text x="186.7" y="174.8">37</text>
<text x="310.2" y="177.6">3</text>
<text x="310.2" y="175">4</text>
<text x="312.5" y="178.8">2</text>
<text x="312.5" y="176.3">3</text>
<text x="363.2" y="176.1">5</text>
<text x="363.2" y="178.6">6</text>
<text x="366.5" y="174.8">PA2</text>
<text x="366.5" y="177.3">PA3</text>
<text x="366.5" y="179.9">PA4</text>
<text x="375.7" y="179.9">RS3</text>
<text x="375.7" y="177.3">RS2</text>
<text x="375.7" y="174.8">RS1</text>
<text x="382.3" y="178.6">35</text>
<text x="382.3" y="176.1">36</text>
<text x="114.6" y="183.9">1</text>
<text x="114.6" y="181.4">2</text>
<text x="117" y="182.7">1</text>
<text x="117" y="180.1">2</text>
<text x="167.6" y="182.4">7</text>
<text x="167.6" y="185">8</text>
<text x="170.9" y="181.1">PA4</text>
<text x="170.9" y="183.7">PA5</text>
<text x="178.4" y="183.7">RESB</text>
<text x="180.2" y="181.1">RS3</text>
<text x="186.7" y="185">33</text>
<text x="186.7" y="182.4">34</text>
<text x="310.2" y="182.7">1</text>
<text x="310.2" y="180.1">2</text>
<text x="312.5" y="181.4">1</text>
<text x="363.2" y="181.1">7</text>
<text x="363.2" y="183.7">8</text>
<text x="366.5" y="182.4">PA5</text>
<text x="366.5" y="185">PA6</text>
<text x="374" y="182.4">RESB</text>
<text x="377.3" y="185">D0</text>
<text x="382.3" y="183.7">33</text>
<text x="382.3" y="181.1">34</text>
<text x="166.3" y="190">10</text>
<text x="167.6" y="187.5">9</text>
<text x="170.9" y="186.2">PA6</text>
<text x="170.9" y="188.8">PA7</text>
<text x="170.9" y="191.3">PB0</text>
<text x="181.7" y="191.3">D2</text>
<text x="181.7" y="188.8">D1</text>
<text x="181.7" y="186.2">D0</text>
<text x="186.7" y="190">31</text>
<text x="186.7" y="187.5">32</text>
<text x="361.9" y="188.8">10</text>
<text x="361.9" y="191.3">11</text>
<text x="363.2" y="186.2">9</text>
<text x="366.5" y="187.5">PA7</text>
<text x="366.5" y="190">PB0</text>
<text x="377.3" y="190">D2</text>
<text x="377.3" y="187.5">D1</text>
<text x="382.3" y="191.3">30</text>
<text x="382.3" y="188.8">31</text>
<text x="382.3" y="186.2">32</text>
<text x="114.6" y="197.9">7</text>
<text x="114.6" y="195.4">8</text>
<text x="117" y="196.6">7</text>
<text x="117" y="194.1">8</text>
<text x="166.3" y="192.6">11</text>
<text x="166.3" y="195.1">12</text>
<text x="166.3" y="197.7">13</text>
<text x="170.9" y="193.8">PB1</text>
<text x="170.9" y="196.4">PB2</text>
<text x="181.7" y="196.4">D4</text>
<text x="181.7" y="193.8">D3</text>
<text x="186.7" y="197.7">28</text>
<text x="186.7" y="195.1">29</text>
<text x="186.7" y="192.6">30</text>
<text x="310.2" y="196.6">7</text>
<text x="310.2" y="194.1">8</text>
<text x="312.5" y="197.9">6</text>
<text x="312.5" y="195.4">7</text>
<text x="312.5" y="192.8">8</text>
<text x="361.9" y="193.8">12</text>
<text x="361.9" y="196.4">13</text>
<text x="366.5" y="192.6">PB1</text>
<text x="366.5" y="195.1">PB2</text>
<text x="366.5" y="197.7">PB3</text>
<text x="377.3" y="197.7">D5</text>
<text x="377.3" y="195.1">D4</text>
<text x="377.3" y="192.6">D3</text>
<text x="382.3" y="196.4">28</text>
<text x="382.3" y="193.8">29</text>
<text x="114.6" y="203">5</text>
<text x="114.6" y="200.4">6</text>
<text x="117" y="201.7">5</text>
<text x="117" y="199.2">6</text>
<text x="166.3" y="200.2">14</text>
<text x="166.3" y="202.7">15</text>
<text x="170.9" y="198.9">PB3</text>
<text x="170.9" y="201.5">PB4</text>
<text x="181.7" y="201.5">D6</text>
<text x="181.7" y="198.9">D5</text>
<text x="186.7" y="202.7">26</text>
<text x="186.7" y="200.2">27</text>
<text x="310.2" y="201.7">5</text>
<text x="310.2" y="199.2">6</text>
<text x="312.5" y="203">4</text>
<text x="312.5" y="200.4">5</text>
<text x="361.9" y="198.9">14</text>
<text x="361.9" y="201.5">15</text>
<text x="366.5" y="200.2">PB4</text>
<text x="366.5" y="202.7">PB5</text>
<text x="377.3" y="202.7">D7</text>
<text x="377.3" y="200.2">D6</text>
<text x="382.3" y="201.5">26</text>
<text x="382.3" y="198.9">27</text>
<text x="114.6" y="208.1">3</text>
<text x="114.6" y="205.5">4</text>
<text x="117" y="209.3">2</text>
<text x="117" y="206.8">3</text>
<text x="117" y="204.2">4</text>
<text x="166.3" y="205.3">16</text>
<text x="166.3" y="207.8">17</text>
<text x="170.9" y="204">PB5</text>
<text x="170.9" y="206.5">PB6</text>
<text x="170.9" y="209.1">PB7</text>
<text x="179.5" y="206.5">PHI2</text>
<text x="180.2" y="209.1">CS1</text>
<text x="181.7" y="204">D7</text>
<text x="186.7" y="207.8">24</text>
<text x="186.7" y="205.3">25</text>
<text x="310.2" y="209.3">2</text>
<text x="310.2" y="206.8">3</text>
<text x="310.2" y="204.2">4</text>
<text x="312.5" y="208.1">2</text>
<text x="312.5" y="205.5">3</text>
<text x="361.9" y="204">16</text>
<text x="361.9" y="206.5">17</text>
<text x="361.9" y="209.1">18</text>
<text x="366.5" y="205.3">PB6</text>
<text x="366.5" y="207.8">PB7</text>
<text x="375.1" y="205.3">PHI2</text>
<text x="375.7" y="207.8">CS1</text>
<text x="382.3" y="209.1">23</text>
<text x="382.3" y="206.5">24</text>
<text x="382.3" y="204">25</text>
<text x="114.6" y="213.1">1</text>
<text x="114.6" y="210.6">2</text>
<text x="117" y="211.9">1</text>
<text x="166.3" y="210.4">18</text>
<text x="166.3" y="212.9">19</text>
<text x="166.3" y="215.4">20</text>
<text x="170.9" y="211.6">CB1</text>
<text x="170.9" y="214.2">CB2</text>
<text x="178.6" y="211.6">CS2B</text>
<text x="179.3" y="214.2">RWB</text>
<text x="186.7" y="215.4">21</text>
<text x="186.7" y="212.9">22</text>
<text x="186.7" y="210.4">23</text>
<text x="310.2" y="211.9">1</text>
<text x="312.5" y="210.6">1</text>
<text x="361.9" y="211.6">19</text>
<text x="361.9" y="214.2">20</text>
<text x="366.5" y="210.4">CB1</text>
<text x="366.5" y="212.9">CB2</text>
<text x="366.5" y="215.4">VDD</text>
<text x="374.2" y="210.4">CS2B</text>
<text x="374.6" y="215.4">IRQB</text>
<text x="374.9" y="212.9">RWB</text>
<text x="382.3" y="214.2">21</text>
<text x="382.3" y="211.6">22</text>
<text x="170.9" y="216.7">VDD</text>
<text x="179" y="216.7">IRQB</text>
<text x="191.6" y="227.1">1</text>
<text x="228.5" y="225.8">1</text>
<text x="230.8" y="227.1">1</text>
<text x="232.7" y="227.1">2</text>
<text x="235.1" y="225.8">2</text>
<text x="387.2" y="225.8">1</text>
<text x="389.6" y="227.1">1</text>
<text x="424" y="224.6">1</text>
<text x="424" y="227.1">3</text>
<text x="426.4" y="225.8">1</text>
<text x="428.3" y="225.8">2</text>
<text x="430.7" y="227.1">4</text>
<text x="430.7" y="224.6">2</text>
<text x="191.6" y="229.6">2</text>
<text x="191.6" y="232.2">3</text>
<text x="194" y="228.4">1</text>
<text x="194" y="230.9">2</text>
<text x="194" y="233.5">3</text>
<text x="228.5" y="228.4">3</text>
<text x="230.8" y="229.6">3</text>
<text x="232.7" y="229.6">4</text>
<text x="235.1" y="228.4">4</text>
<text x="387.2" y="228.4">2</text>
<text x="387.2" y="230.9">3</text>
<text x="387.2" y="233.5">4</text>
<text x="389.6" y="229.6">2</text>
<text x="389.6" y="232.2">3</text>
<text x="426.4" y="228.4">3</text>
<text x="428.3" y="228.4">4</text>
<text x="191.6" y="234.7">4</text>
<text x="194" y="236">4</text>
<text x="389.6" y="234.7">4</text>
</g>
<g font-size="2.3" fill="#a00000">
<text x="172.7" y="164.6">W65C22S</text>
<text x="368.3" y="163.4">W65C22S</text>
</g>
<g font-size="2.3" fill="#f00">
<text x="274.3" y="266.2">C0:0000 to FF:FFFF</text>
<text x="297.9" y="266.2">CS7B</text>
<text x="274.3" y="271.3">1100:00000000000000000000</text>
<text x="274.3" y="273.9">1111:11111111111111111111</text>
<text x="307.7" y="271.3">to</text>
<text x="274.3" y="276.4">(range: top two bits are 11)</text>
<text x="274.3" y="281.5">1100:</text>
<text x="282" y="281.5">VIA0</text>
<text x="289.6" y="281.5">C0:xxxx</text>
<text x="299.7" y="281.5">C0:0000 to C0:000F</text>
<text x="274.3" y="284">1101:</text>
<text x="274.3" y="286.6">1110:</text>
<text x="282" y="284">VIA1</text>
<text x="282" y="286.6">VIA2</text>
<text x="289.6" y="284">D0:xxxx</text>
<text x="290.2" y="286.6">E0:xxxx</text>
<text x="299.7" y="284">D0:0000 to D0:000F</text>
<text x="300.2" y="286.6">E0:0000 to E0:000F</text>
<text x="274.3" y="289.1">1111:</text>
<text x="282" y="289.1">VIA3</text>
<text x="290.2" y="289.1">F0:xxxx</text>
<text x="300.1" y="289.1">F0:0000 to F0:000F</text>
</g>
<g font-size="1.5" fill="#000080">
<text x="193" y="224.4">H5</text>
<text x="388.6" y="223.2">H8</text>
</g>
</svg>
